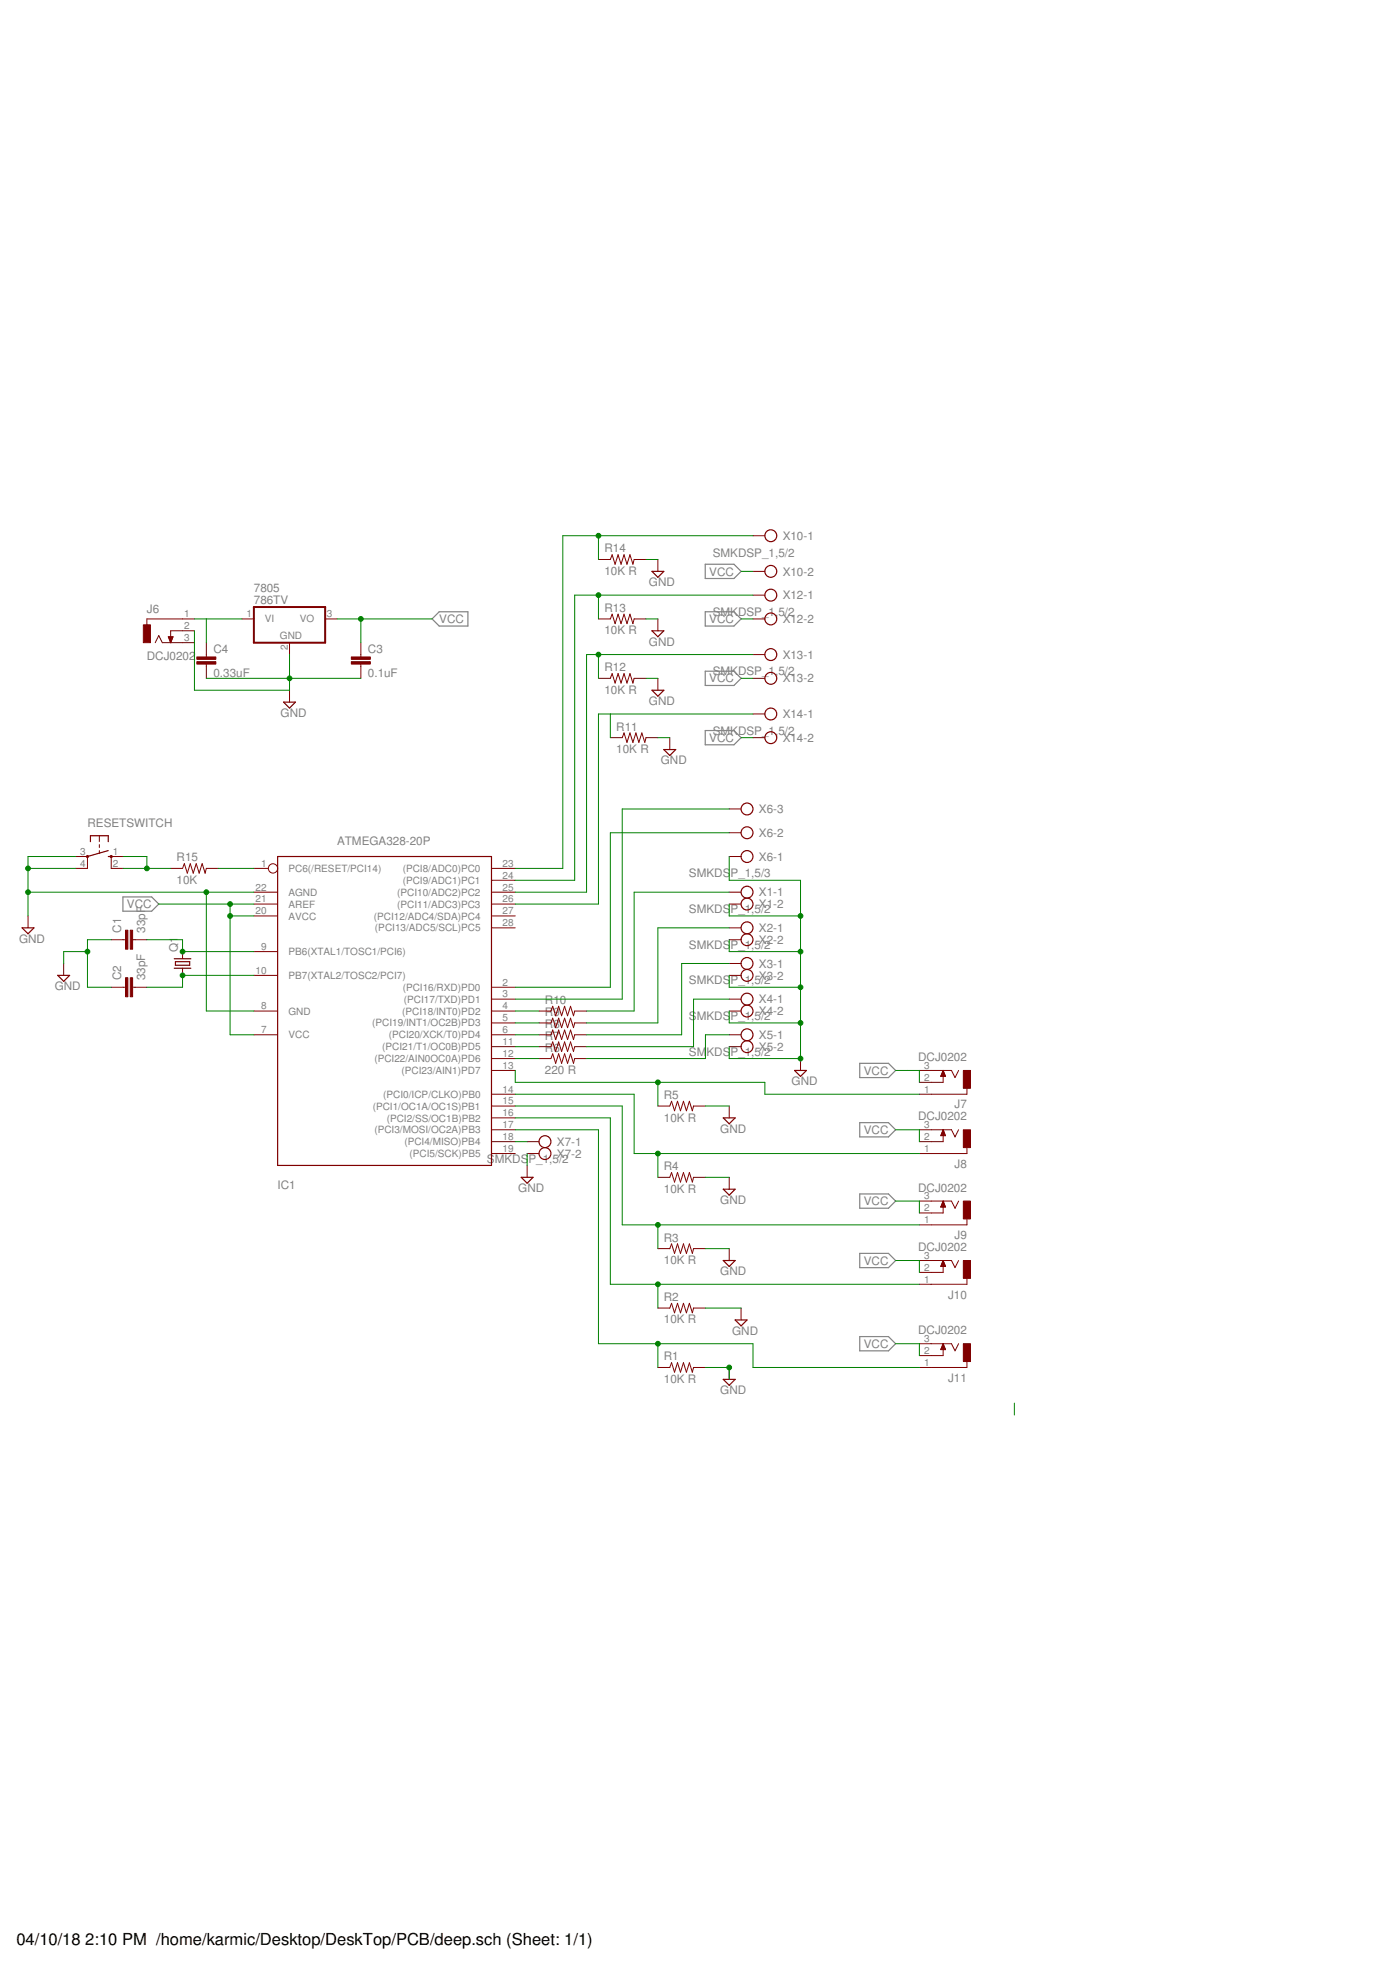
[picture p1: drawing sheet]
<svg xmlns="http://www.w3.org/2000/svg" width="297mm" height="420mm" viewBox="0 0 297 420" stroke-linecap="round" stroke-linejoin="round" font-family="sans-serif">
<path d="M92.3 132.3l1.6-1.6h6.1v3.1h-6.1zM150.7 130.7h6.1l1.6 1.6-1.6 1.5h-6.1zM150.7 120.6h6.1l1.6 1.5-1.6 1.5h-6.1zM150.7 143.4h6.1l1.6 1.6-1.6 1.5h-6.1zM150.7 156.1h6.1l1.6 1.5-1.6 1.6h-6.1zM26.3 191.7h6.1l1.5 1.5-1.5 1.5h-6.1zM183.7 227.2h6.2l1.5 1.6-1.5 1.5h-6.2zM183.7 239.9h6.2l1.5 1.5-1.5 1.6h-6.2zM183.7 255.2h6.2l1.5 1.5-1.5 1.5h-6.2zM183.7 267.9h6.2l1.5 1.5-1.5 1.5h-6.2zM183.7 285.6h6.2l1.5 1.6-1.5 1.5h-6.2z" fill="none" stroke="#808080" stroke-width=".25"/>
<g fill="none" stroke="#800000" stroke-width=".25">
<path d="M139.3 122.1h2.6l-1.3 1.3zM139.3 134.8h2.6l-1.3 1.3zM60.6 150.1h2.5l-1.2 1.2zM139.3 147.5h2.6l-1.3 1.3zM19.3 179.9v-1.3h3.8v1.3M141.9 160.2h2.5l-1.3 1.3zM4.7 198.3h2.6l-1.3 1.3zM23.1 183h.7M23.1 181.8l-4.4 1.2M59.3 183h45.7v66.1h-45.7zM12.3 208.4h2.6l-1.3 1.3zM37.2 204.9h3.6"/>
<path d="M37.2 206.9h3.6M37.5 205.5h3v.8h-3zM154.6 238.9h2.5l-1.3 1.3zM169.8 228.8h2.5l-1.2 1.2zM111.4 251.6h2.5l-1.3 1.3zM154.6 254.1h2.5l-1.3 1.3zM154.6 269.4h2.5l-1.3 1.3zM154.6 294.8h2.5l-1.3 1.3zM157.1 282.1h2.5l-1.2 1.3z"/>
<circle cx="164.7" cy="114.5" r="1.27"/>
<circle cx="164.7" cy="139.9" r="1.27"/>
<circle cx="164.7" cy="122.1" r="1.27"/>
<circle cx="164.7" cy="127.2" r="1.27"/>
<circle cx="164.7" cy="132.3" r="1.27"/>
<circle cx="164.7" cy="152.6" r="1.27"/>
<circle cx="164.7" cy="157.6" r="1.27"/>
<circle cx="164.7" cy="145" r="1.27"/>
<circle cx="159.6" cy="172.9" r="1.27"/>
<circle cx="159.6" cy="178" r="1.27"/>
<circle cx="159.6" cy="198.3" r="1.27"/>
<circle cx="159.6" cy="193.2" r="1.27"/>
<circle cx="159.6" cy="183" r="1.27"/>
<circle cx="159.6" cy="190.7" r="1.27"/>
<circle cx="159.6" cy="216.1" r="1.27"/>
<circle cx="159.6" cy="200.8" r="1.27"/>
<circle cx="159.6" cy="213.5" r="1.27"/>
<circle cx="159.6" cy="205.9" r="1.27"/>
<circle cx="159.6" cy="208.4" r="1.27"/>
<circle cx="159.6" cy="223.7" r="1.27"/>
<circle cx="159.6" cy="221.1" r="1.27"/>
<circle cx="116.5" cy="246.5" r="1.27"/>
<circle cx="116.5" cy="244" r="1.27"/>
</g>
<g fill="none" stroke="#800000" stroke-width=".21">
<path d="M127.9 119.6h2.5l.4-1 .6 2 .7-2 .6 2 .6-2 .7 2 .6-2 .7 2 .2-1h2.5M140.6 119.6v2.5M160.9 114.5h2.5M33.2 137.4l.7-1.6 .8 1.6h6.9M36 136.1h1l-.5 1.3zM36 136.1h1M36 136.2h.9M36.1 136.4h.8M36.1 136.5h.7M36.2 136.6h.6M36.2 136.7h.5M36.3 136.8h.4"/>
<path d="M36.3 137h.3M36.4 137.1h.2M36.4 137.2h.1M41.6 132.3h-10.2v1.2M41.6 134.8h-5.1v2.6M44.1 137.4v3M51.7 132.3h2.6M61.9 137.4v2.5M69.5 132.3h2.5M77.1 137.4v3M127.9 132.3h2.5l.4-1 .6 2 .7-2 .6 2 .6-2 .7 2 .6-2 .7 2 .2-1h2.5M140.6 132.3v2.5"/>
<path d="M160.9 132.3h2.5M160.9 122.1h2.5M160.9 127.2h2.5M160.9 139.9h2.5M44.1 141.9v3.1M61.9 147.5v2.6M77.1 141.9v3.1M127.9 145h2.5l.4-1 .6 2 .7-2 .6 2 .6-2 .7 2 .6-2 .7 2 .2-1h2.5M130.4 157.6h2.6l.3-1 .7 2.1 .6-2.1 .7 2.1 .6-2.1 .6 2.1 .7-2.1 .6 2.1 .2-1.1h2.6M140.6 145v2.5M143.1 157.6v2.6M160.9 145h2.5"/>
<path d="M160.9 152.6h2.5M160.9 157.6h2.5M21.2 178.6v1.3M155.8 178h2.6M155.8 172.9h2.6M6 195.7v2.6M16.2 183h2.5v2.6h-2.5M21.2 180.5v.6M21.2 181.8v.6M26.3 183h-2.5v2.6h2.5M36.5 185.6h2.5l.4-1 .6 2 .7-2 .6 2 .6-2 .7 2 .6-2 .6 2 .3-1h2.5M54.3 190.7h5"/>
<path d="M54.3 193.2h5M54.3 195.7h5M54.3 185.6h3M105 190.7h5.1M105 193.2h5.1M105 195.7h5.1M105 198.3h5.1M105 188.1h5.1M105 185.6h5.1M155.8 190.7h2.6M155.8 193.2h2.6M155.8 198.3h2.6"/>
<path d="M155.8 183h2.6M13.6 205.9v2.5M23.8 211h3M23.8 200.8h3M28.3 211h3.1M28.3 200.8h3.1M39 203.4v1.5M39 206.9v1.5M54.3 208.4h5M54.3 203.4h5M54.3 216.1h5M105 216.1h5.1"/>
<path d="M105 218.6h5.1M105 213.5h5.1M105 211h5.1M115.2 216.1h2.5l.4-1 .6 2 .7-2 .6 2 .6-2 .7 2 .6-2 .7 2 .2-1h2.5M115.2 218.6h2.5l.4-1 .6 2 .7-2 .6 2 .6-2 .7 2 .6-2 .7 2 .2-1h2.5M155.8 208.4h2.6M155.8 216.1h2.6M155.8 213.5h2.6M155.8 200.8h2.6M155.8 205.9h2.6M54.3 221.1h5M105 221.1h5.1"/>
<path d="M105 238.9h5.1M105 236.4h5.1M105 233.8h5.1M105 228.8h5.1M105 226.2h5.1M105 223.7h5.1M115.2 221.1h2.5l.4-1 .6 2.1 .7-2.1 .6 2.1 .6-2.1 .7 2.1 .6-2.1 .7 2.1 .2-1.1h2.5M115.2 226.2h2.5l.4-1 .6 2 .7-2 .6 2 .6-2 .7 2 .6-2 .7 2 .2-1h2.5M115.2 223.7h2.5l.4-1 .6 2 .7-2 .6 2 .6-2 .7 2 .6-2 .7 2 .2-1h2.5M140.6 236.4h2.5l.4-1 .6 2 .7-2 .6 2 .6-2 .7 2 .6-2 .7 2 .2-1h2.5M155.8 221.1h2.6M155.8 223.7h2.6"/>
<path d="M155.8 236.4v2.5M171.1 226.2v2.6M196.5 228.8h6.8l.8 1.5 .8-1.5M201.1 230h.9M201.1 229.8h.9M201.1 229.7h.8M201.2 229.6h.7M201.3 229.5h.5M201.3 229.4h.5M201.4 229.2h.3M201.4 229.1h.3M201.4 229h.2"/>
<path d="M201.5 228.9h.1M201.5 228.8v2.5h-5M201.5 228.8l.6 1.2h-1.1zM206.6 232.6v1.2h-10.1M105 246.5h5.1M105 244h5.1M105 241.4h5.1M112.6 246.5h2.6M112.6 244h2.6M112.6 249.1v2.5M140.6 251.6h2.5l.4-1 .6 2 .7-2 .6 2 .6-2 .7 2 .6-2 .7 2 .2-1h2.5M155.8 251.6v2.5"/>
<path d="M196.5 241.4h6.8l.8 1.6 .8-1.6M196.5 256.7h6.8l.8 1.5 .8-1.5M201.1 242.6h.9M201.1 257.8h.9M201.1 242.5h.9M201.1 257.7h.9M201.2 242.4h.7M201.2 257.6h.7M201.2 242.3h.7M201.2 257.5h.6M201.3 242.1h.5M201.3 257.3h.5"/>
<path d="M201.3 242h.5M201.3 257.2h.5M201.4 241.9h.3M201.4 257.1h.3M201.4 241.8h.3M201.4 257h.3M201.5 241.7h.1M201.5 256.9h.1M201.5 241.5h.1M201.5 256.7h.1M201.5 241.4v2.6h-5M201.5 256.7v2.5h-5"/>
<path d="M201.5 241.4l.6 1.3h-1.1zM201.5 256.7l.6 1.3-1.1-.1zM206.6 245.3v1.2h-10.1M140.6 279.5h2.5l.4-1 .6 2.1 .7-2.1 .6 2.1 .6-2.1 .7 2.1 .6-2.1 .7 2.1 .2-1.1h2.5M140.6 266.8h2.5l.4-1 .6 2.1 .7-2.1 .6 2.1 .6-2.1 .7 2.1 .6-2.1 .7 2.1 .2-1.1h2.5M155.8 266.8v2.6M158.4 279.5v2.6M196.5 269.4h6.8l.8 1.5 .8-1.5M201.1 270.6h.9M201.1 270.5h.9M201.1 270.4h.8M201.2 270.3h.7"/>
<path d="M201.3 270.1h.5M201.3 270h.5M201.3 269.9h.4M201.4 269.8h.3M201.4 269.6h.2M201.5 269.5h.1M201.5 269.4h.1M201.5 269.4v2.5h-5M201.5 269.4l.6 1.3h-1.1zM206.6 260.5v1.3h-10.1M206.6 273.2v1.3h-10.1M140.6 292.2h2.5l.4-1 .6 2.1 .7-2.1 .6 2.1 .6-2.1 .7 2.1 .6-2.1 .7 2.1 .2-1.1h2.5"/>
<path d="M155.8 292.2v2.6M196.5 287.2h6.8l.8 1.5 .8-1.5M201.1 288.3h.9M201.1 288.2h.9M201.2 288.1h.7M201.2 288h.7M201.3 287.9h.5M201.3 287.7h.5M201.4 287.6h.3M201.4 287.5h.3M201.5 287.4h.1M201.5 287.3h.1"/>
<path d="M201.5 287.2v2.5h-5M201.5 287.2l.6 1.2h-1.1zM206.6 291v1.2h-10.1"/>
<circle cx="58.3" cy="185.6" r=".99"/>
</g>
<g fill="#800000" stroke="#800000" stroke-width=".21">
<path d="M27.8 198.8h.5v4.1h-.5z"/>
<path d="M26.8 198.8h.5v4.1h-.5z"/>
<path d="M27.8 209h.5v4h-.5z"/>
<path d="M26.8 209h.5v4h-.5z"/>
<path d="M75.1 141.4h4v.5h-4z"/>
<path d="M75.1 140.4h4v.5h-4z"/>
<path d="M42.1 141.4h4v.5h-4z"/>
<path d="M42.1 140.4h4v.5h-4z"/>
<path d="M30.6 133.5h1.6v3.9h-1.6z"/>
<path d="M205.9 228.8h1.5v3.8h-1.5z"/>
<path d="M205.9 241.4h1.5v3.9h-1.5z"/>
<path d="M205.9 256.7h1.5v3.8h-1.5z"/>
<path d="M205.9 269.4h1.5v3.8h-1.5z"/>
<path d="M205.9 287.2h1.5v3.8h-1.5z"/>
</g>
<g fill="none" stroke="#800000" stroke-width=".42">
<path d="M54.3 129.7h15.2v7.7h-15.2z"/>
<circle cx="18.7" cy="183" r=".13"/>
<circle cx="23.8" cy="183" r=".13"/>
</g>
<g fill="none" stroke="#008000" stroke-width=".21">
<path d="M127.9 114.5v5.1M138 119.6h2.6M160.9 114.5h-40.6v71.1h-10.2M41.6 134.8v12.7h20.3v-7.6M41.6 132.3h10.1M44.1 132.3v5.1M72 132.3h20.3M77.1 132.3v5.1M127.9 127.2v5.1M127.9 139.9v5.1M138 132.3h2.6M158.4 132.3h2.5"/>
<path d="M158.4 122.1h2.5M160.9 139.9h-35.6v50.8h-15.2M160.9 127.2h-38.1v60.9h-12.7M44.1 145h33M130.4 152.6v5M138 145h2.6M140.6 157.6h2.5M158.4 145h2.5M158.4 157.6h2.5M160.9 152.6h-33v40.6h-17.8M155.8 178h-25.4v33h-20.3M155.8 172.9h-22.8v40.6h-22.9"/>
<path d="M6 185.6h10.2M6 190.7h48.3M16.2 183h-10.2v12.7M26.3 183h5.1v2.6M26.3 185.6h10.2M33.9 193.2h20.4M44.1 190.7v25.4h10.2M46.6 185.6h7.7M49.2 195.7h5.1M49.2 193.2v27.9h5.1M155.8 190.7h-20.3v25.4h-10.2M155.8 183v5.1h15.3v38.1h-15.3v-2.5"/>
<path d="M155.8 193.2v2.5h15.3M155.8 198.3h-15.2v20.3h-15.3M18.7 203.4h-5.1v2.5M23.8 200.8h-5.1v10.2h5.1M31.4 200.8h7.6v2.6h15.3M54.3 208.4h-15.3v2.6h-7.6M110.1 216.1h5.1M110.1 218.6h5.1M155.8 200.8v2.6h15.3M155.8 208.4v2.6h15.3M155.8 216.1v2.5h15.3M155.8 205.9h-10.1v15.2h-20.4"/>
<path d="M155.8 213.5h-7.6v10.2h-22.9M110.1 236.4h22.9v25.4h63.5M110.1 226.2h5.1M110.1 221.1h5.1M110.1 233.8h25.4v12.7h61M110.1 223.7h5.1M110.1 228.8v2.5h53.3v2.5h33.1M110.1 238.9h20.3v35.6h66.1M140.6 231.3v5.1M150.7 236.4h5.1M155.8 221.1h-5.1v5.1h-25.4M191.4 228.8h5.1v2.5"/>
<path d="M110.1 241.4h17.8v45.8h33v5h35.6M110.1 244h2.5M112.6 246.5v2.6M140.6 246.5v5.1M150.7 251.6h5.1M191.4 241.4h5.1v2.6M191.4 256.7h5.1v2.5M140.6 261.8v5M140.6 274.5v5M150.7 266.8h5.1M150.7 279.5h7.7M191.4 269.4h5.1v2.5"/>
<path d="M140.6 287.2v5M150.7 292.2h5.1v2.6M191.4 287.2h5.1v2.5M216.8 299.9v2.5"/>
</g>
<g fill="#008000" stroke="#008000" stroke-width=".21">
<circle cx="39" cy="203.4" r=".51"/>
<circle cx="39" cy="208.4" r=".51"/>
<circle cx="18.7" cy="203.4" r=".51"/>
<circle cx="61.9" cy="145" r=".51"/>
<circle cx="6" cy="185.6" r=".51"/>
<circle cx="44.1" cy="190.7" r=".51"/>
<circle cx="6" cy="190.7" r=".51"/>
<circle cx="155.8" cy="292.2" r=".51"/>
<circle cx="171.1" cy="203.4" r=".51"/>
<circle cx="171.1" cy="211" r=".51"/>
<circle cx="171.1" cy="218.6" r=".51"/>
<circle cx="171.1" cy="226.2" r=".51"/>
<circle cx="171.1" cy="195.7" r=".51"/>
<circle cx="77.1" cy="132.3" r=".51"/>
<circle cx="49.2" cy="195.7" r=".51"/>
<circle cx="49.2" cy="193.2" r=".51"/>
<circle cx="31.4" cy="185.6" r=".51"/>
<circle cx="140.6" cy="246.5" r=".51"/>
<circle cx="140.6" cy="261.8" r=".51"/>
<circle cx="140.6" cy="274.5" r=".51"/>
<circle cx="140.6" cy="287.2" r=".51"/>
<circle cx="127.9" cy="114.5" r=".51"/>
<circle cx="127.9" cy="139.9" r=".51"/>
<circle cx="127.9" cy="127.2" r=".51"/>
<circle cx="140.6" cy="231.3" r=".51"/>
</g>
<g font-size="3.5">
<text x="3.5" y="415.7">04/10/18</text>
<text x="18.2" y="415.7">2:10 PM /home/karmic/Desktop/DeskTop/PCB/deep.sch (Sheet: 1/1)</text>
</g>
<g font-size="2.5" fill="#808080">
<text x="129.2" y="118.1">R14</text>
<text x="152.3" y="118.9">SMKDSP_1,5/2</text>
<text x="167.3" y="115.4">X10-1</text>
<text x="129.2" y="122.9">10K R</text>
<text x="138.7" y="125.3">GND</text>
<text x="151.6" y="123">VCC</text>
<text x="167.3" y="123">X10-2</text>
<text x="31.4" y="131">J6</text>
<text x="54.2" y="129.1">786TV</text>
<text x="54.2" y="126.6">7805</text>
<text x="129.2" y="130.8">R13</text>
<text x="152.3" y="131.6">SMKDSP_1,5/2</text>
<text x="167.3" y="128.1">X12-1</text>
<text x="93.9" y="133.2">VCC</text>
<text x="129.2" y="135.6">10K R</text>
<text x="138.7" y="138">GND</text>
<text x="151.6" y="133.2">VCC</text>
<text x="167.3" y="133.2">X12-2</text>
<text x="31.4" y="141.2">DCJ0202</text>
<text x="45.6" y="139.5">C4</text>
<text x="78.6" y="139.5">C3</text>
<text x="129.2" y="143.5">R12</text>
<text x="167.3" y="140.8">X13-1</text>
<text x="45.6" y="144.6">0.33uF</text>
<text x="78.6" y="144.6">0.1uF</text>
<text x="129.2" y="148.3">10K R</text>
<text x="151.6" y="145.9">VCC</text>
<text x="152.3" y="144.3">SMKDSP_1,5/2</text>
<text x="167.3" y="145.9">X13-2</text>
<text x="60" y="153.2">GND</text>
<text x="138.7" y="150.7">GND</text>
<text x="167.3" y="153.5">X14-1</text>
<text x="131.7" y="161">10K R</text>
<text x="131.7" y="156.2">R11</text>
<text x="151.6" y="158.5">VCC</text>
<text x="152.3" y="157">SMKDSP_1,5/2</text>
<text x="167.3" y="158.5">X14-2</text>
<text x="141.2" y="163.4">GND</text>
<text x="162.2" y="173.8">X6-3</text>
<text x="18.7" y="176.7">RESETSWITCH</text>
<text x="162.2" y="178.9">X6-2</text>
<text x="37.7" y="184.1">R15</text>
<text x="72" y="180.5">ATMEGA328-20P</text>
<text x="162.2" y="183.9">X6-1</text>
<text x="37.7" y="188.9">10K</text>
<text x="147.2" y="187.5">SMKDS</text>
<text x="156.1" y="187.5">P_1,5/3</text>
<text x="162.2" y="191.6">X1-1</text>
<text x="27.1" y="194.1">VCC</text>
<text x="147.2" y="195.1">SMKDS</text>
<text x="156.1" y="195.1">P_1,5/2</text>
<text x="162.2" y="194.1">X1-2</text>
<text x="4.1" y="201.5">GND</text>
<text x="25.9" y="199.3" transform="rotate(-90 25.9 199.3)">C1</text>
<text x="31" y="199.3" transform="rotate(-90 31 199.3)">33pF</text>
<text x="38" y="203.4" transform="rotate(-90 38 203.4)">Q1</text>
<text x="147.2" y="202.7">SMKDS</text>
<text x="156.1" y="202.7">P_1,5/2</text>
<text x="162.2" y="199.2">X2-1</text>
<text x="162.2" y="201.7">X2-2</text>
<text x="25.9" y="209.5" transform="rotate(-90 25.9 209.5)">C2</text>
<text x="31" y="209.5" transform="rotate(-90 31 209.5)">33pF</text>
<text x="162.2" y="206.8">X3-1</text>
<text x="162.2" y="209.3">X3-2</text>
<text x="11.7" y="211.6">GND</text>
<text x="116.5" y="214.6">R10</text>
<text x="147.2" y="210.4">SMKDS</text>
<text x="156.1" y="210.4">P_1,5/2</text>
<text x="162.2" y="214.4">X4-1</text>
<text x="116.5" y="219.6">R8</text>
<text x="116.5" y="217.1">R9</text>
<text x="147.2" y="218">S</text>
<text x="148.9" y="218">MKDS</text>
<text x="156.1" y="218">P_1,5/2</text>
<text x="162.2" y="217">X4-2</text>
<text x="116.5" y="224.7">R6</text>
<text x="116.5" y="222.2">R7</text>
<text x="147.2" y="225.6">SM</text>
<text x="151" y="225.6">KDS</text>
<text x="156.1" y="225.6">P_1,5/2</text>
<text x="162.2" y="222">X5-1</text>
<text x="162.2" y="224.6">X5-2</text>
<text x="196.2" y="226.7">DCJ0202</text>
<text x="116.5" y="229.5">220 R</text>
<text x="169.2" y="231.9">GND</text>
<text x="184.6" y="229.6">VCC</text>
<text x="141.9" y="239.7">10K R</text>
<text x="141.9" y="234.9">R5</text>
<text x="196.2" y="239.4">DCJ0202</text>
<text x="204" y="236.9">J7</text>
<text x="119" y="244.9">X7-1</text>
<text x="153.9" y="242.1">GND</text>
<text x="184.6" y="242.3">VCC</text>
<text x="104.1" y="248.4">S</text>
<text x="105.7" y="248.4">MKDS</text>
<text x="112.9" y="248.4">P_1,5/2</text>
<text x="119" y="247.4">X7-2</text>
<text x="141.9" y="250.1">R4</text>
<text x="204" y="249.6">J8</text>
<text x="59.3" y="254.2">IC1</text>
<text x="110.8" y="254.8">GND</text>
<text x="141.9" y="254.9">10K R</text>
<text x="153.9" y="257.3">GND</text>
<text x="184.6" y="257.6">VCC</text>
<text x="196.2" y="254.7">DCJ0202</text>
<text x="141.9" y="265.4">R3</text>
<text x="196.2" y="267.4">DCJ0202</text>
<text x="204" y="264.8">J9</text>
<text x="141.9" y="270.2">10K R</text>
<text x="153.9" y="272.6">GND</text>
<text x="184.6" y="270.3">VCC</text>
<text x="141.9" y="278">R2</text>
<text x="202.6" y="277.5">J10</text>
<text x="141.9" y="282.8">10K R</text>
<text x="156.5" y="285.3">GND</text>
<text x="196.2" y="285.1">DCJ0202</text>
<text x="141.9" y="290.7">R1</text>
<text x="184.6" y="288.1">VCC</text>
<text x="141.9" y="295.5">10K R</text>
<text x="153.9" y="298">GND</text>
<text x="202.6" y="295.3">J11</text>
</g>
<g font-size="2.1" fill="#808080">
<text x="39.4" y="131.9">1</text>
<text x="52.7" y="131.9">1</text>
<text x="69.8" y="131.9">3</text>
<text x="39.4" y="134.5">2</text>
<text x="39.4" y="137">3</text>
<text x="56.6" y="133">VI</text>
<text x="59.8" y="136.6">GND</text>
<text x="64.1" y="133">VO</text>
<text x="61.5" y="138.9" transform="rotate(-90 61.5 138.9)">2</text>
<text x="17.1" y="182.7">3</text>
<text x="17.1" y="185.2">4</text>
<text x="24.1" y="182.7">1</text>
<text x="24.1" y="185.2">2</text>
<text x="55.8" y="185.2">1</text>
<text x="107.4" y="185.2">23</text>
<text x="54.6" y="190.3">22</text>
<text x="61.7" y="191.4">AGND</text>
<text x="61.7" y="186.4">PC6(/RESET/PCI14)</text>
<text x="84.9" y="191.4">(PCI10/ADC2)PC2</text>
<text x="86.1" y="188.9">(PCI9/ADC1)PC1</text>
<text x="86.1" y="186.4">(PCI8/ADC0)PC0</text>
<text x="107.4" y="190.3">25</text>
<text x="107.4" y="187.8">24</text>
<text x="54.6" y="192.9">21</text>
<text x="54.6" y="195.4">20</text>
<text x="61.7" y="194">AREF</text>
<text x="61.7" y="196.5">AVCC</text>
<text x="79.9" y="196.5">(PCI12/ADC4/SDA)PC4</text>
<text x="84.9" y="194">(PCI11/ADC3)PC3</text>
<text x="107.4" y="197.9">28</text>
<text x="107.4" y="195.4">27</text>
<text x="107.4" y="192.9">26</text>
<text x="55.8" y="203">9</text>
<text x="80.1" y="199.1">(PCI13/ADC5/SCL)PC5</text>
<text x="54.6" y="208.1">10</text>
<text x="61.7" y="209.2">PB7(XTAL2/TOSC2/PCI7)</text>
<text x="61.7" y="204.1">PB6(XTAL1/TOSC1/PCI6)</text>
<text x="55.8" y="215.7">8</text>
<text x="86.1" y="211.7">(PCI16/RXD)PD0</text>
<text x="86.3" y="214.3">(PCI17/TXD)PD1</text>
<text x="107.4" y="215.7">4</text>
<text x="107.4" y="213.2">3</text>
<text x="107.4" y="210.6">2</text>
<text x="55.8" y="220.8">7</text>
<text x="61.7" y="216.8">GND</text>
<text x="61.7" y="221.9">VCC</text>
<text x="79.5" y="219.4">(PCI19/INT1/OC2B)PD3</text>
<text x="83.1" y="221.9">(PCI20/XCK/T0)PD4</text>
<text x="86" y="216.8">(PCI18/INT0)PD2</text>
<text x="107.4" y="220.8">6</text>
<text x="107.4" y="218.2">5</text>
<text x="80" y="227">(PCI22/AIN0OC0A)PD6</text>
<text x="81.7" y="224.4">(PCI21/T1/OC0B)PD5</text>
<text x="107.4" y="225.9">12</text>
<text x="107.4" y="223.3">11</text>
<text x="85.8" y="229.5">(PCI23/AIN1)PD7</text>
<text x="107.4" y="233.5">14</text>
<text x="107.4" y="228.4">13</text>
<text x="197.5" y="233.5">1</text>
<text x="197.5" y="230.9">2</text>
<text x="197.5" y="228.4">3</text>
<text x="79.6" y="237.1">(PCI1/OC1A/OC1S)PB1</text>
<text x="81.9" y="234.6">(PCI0/ICP/CLKO)PB0</text>
<text x="82.6" y="239.7">(PCI2/SS/OC1B)PB2</text>
<text x="107.4" y="238.6">16</text>
<text x="107.4" y="236">15</text>
<text x="80" y="242.2">(PCI3/MOSI/OC2A)PB3</text>
<text x="86.4" y="244.8">(PCI4/MISO)PB4</text>
<text x="107.4" y="243.6">18</text>
<text x="107.4" y="241.1">17</text>
<text x="197.5" y="243.6">2</text>
<text x="197.5" y="241.1">3</text>
<text x="87.5" y="247.3">(PCI5/SCK)PB5</text>
<text x="107.4" y="246.2">19</text>
<text x="197.5" y="246.2">1</text>
<text x="197.5" y="256.3">3</text>
<text x="197.5" y="261.4">1</text>
<text x="197.5" y="258.9">2</text>
<text x="197.5" y="269">3</text>
<text x="197.5" y="274.1">1</text>
<text x="197.5" y="271.6">2</text>
<text x="197.5" y="286.8">3</text>
<text x="197.5" y="291.9">1</text>
<text x="197.5" y="289.3">2</text>
</g>
</svg>
